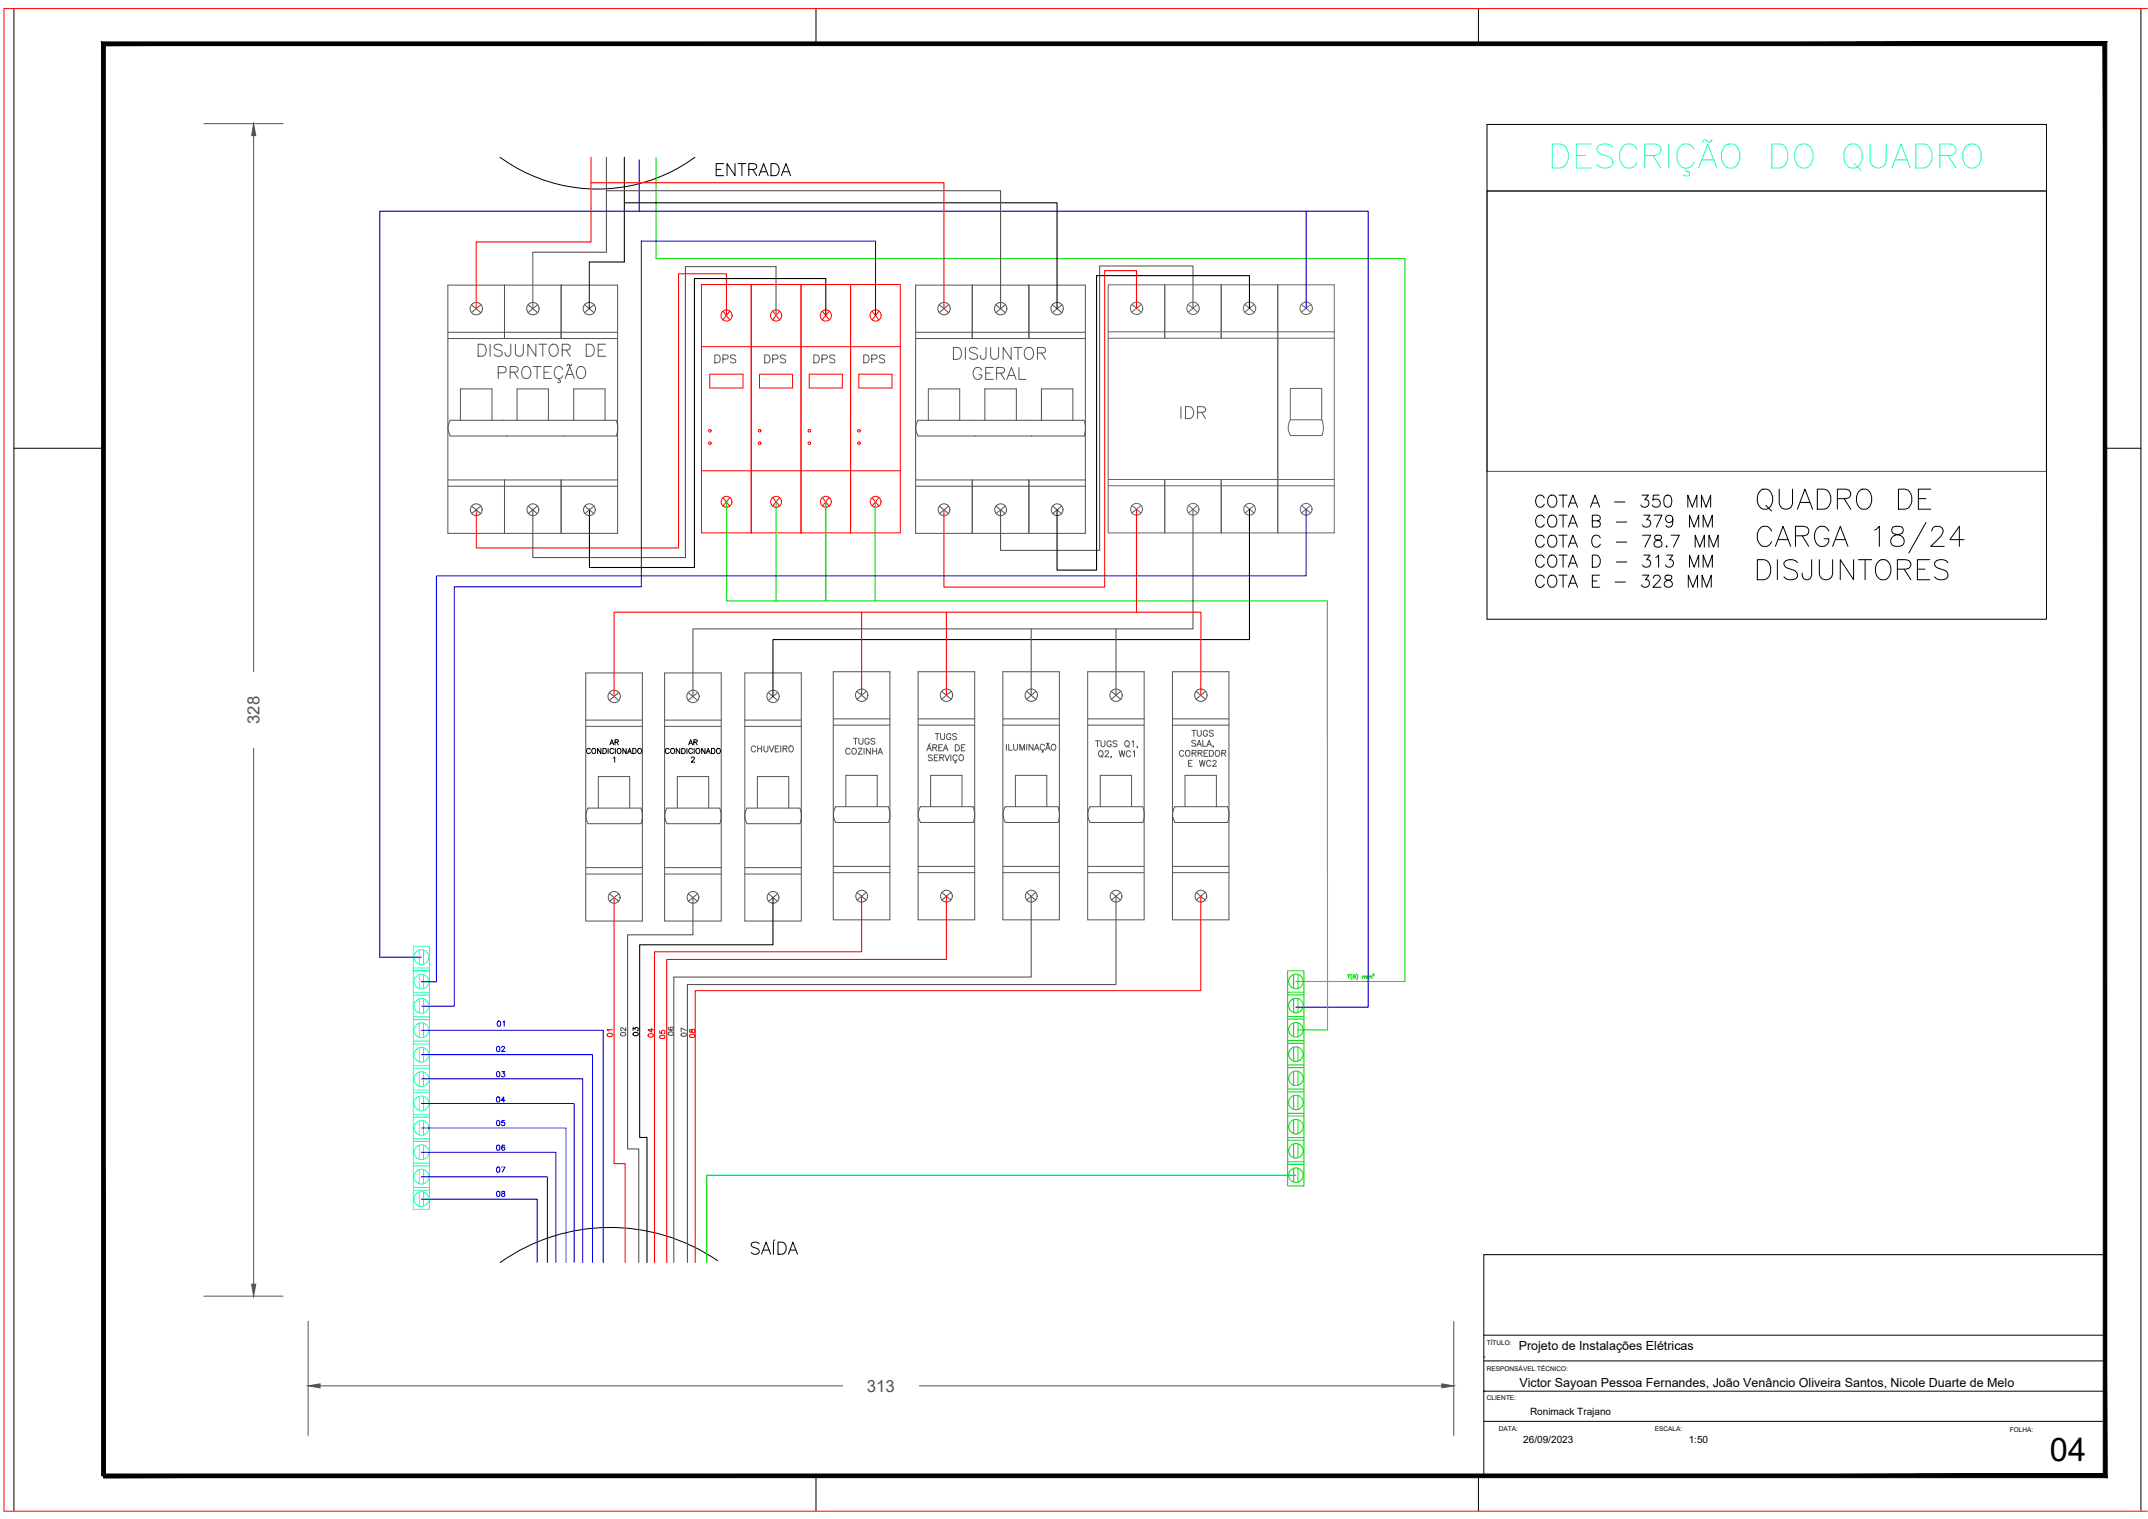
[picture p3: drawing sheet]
<svg xmlns="http://www.w3.org/2000/svg" width="594mm" height="420mm" viewBox="0 0 594 420" stroke-linecap="round" stroke-linejoin="round" font-family="sans-serif">
<!-- layer: ARQ-FOLHA -->
<g fill="none" stroke="#000" stroke-width=".28">
<path d="M3.9 2.4v415.6M225.7 2.4v9.7M408.9 2.4v9.7M592.1 2.4v415.6M3.9 124h24.7M582.2 124h9.9M582.2 347h-171.8v61.2M410.4 375.4h.1M410.4 376.4h171.8M410.4 369.3h171.8M410.4 384.7h.1M410.4 393.1h171.8"/>
<path d="M410.4 384.8h171.8M225.7 408.2v9.8M408.9 408.2v9.8"/>
</g>
<path d="M28.6 407.7v1l553.1-1zM28.6 408.7l553.1-1 1 1zM581.7 12.6v395.1l1 1zM582.7 11.6v397.1l-1-396.1zM29.1 12.6h552.6l1-1zM28.1 11.6h554.6l-553.6 1zM28.1 11.6l1 396.6v-395.6zM28.1 11.6l1 396.6h-1z" fill="#000" stroke="#000" stroke-width=".28"/>
<!-- layer: DISJUNTORES -->
<g fill="none" stroke="#545454" stroke-width=".28">
<path d="M123.9 78.9h46.9v68.6h-46.9zM139.5 78.9v14.7M155.2 78.9v14.7M253.2 78.9h47v68.6h-47zM268.9 78.9v14.7M284.6 78.9v14.7M123.9 91.9h46.9M123.9 93.6h46.9M130.4 84.3l2.6 2.2M132.2 95.2h1.1a1.79 1.79 0 0 1 1.2 1.7 1.79 1.79 0 0 1-1.2 1.7h-1.1zM133 84.3l-2.6 2.2M135.6 95.2v3.4"/>
<path d="M138.9 95.7a1.51 1.51 0 0 0-2.2 0l.3 .8 1.3 .4a.83 .83 0 0 1 .3 1.5 1.47 1.47 0 0 1-1.9-.4M141.3 95.2v2.5a.86 .86 0 0 1-1 .9 .96 .96 0 0 1-.6-1.1M142.5 95.2v2.4a1.11 1.11 0 0 0 1.1 1 1.11 1.11 0 0 0 1.1-1v-2.4M146 84.3l2.7 2.2M148.2 95.2v3.4l-2.2-3.4v3.4M148.7 84.3l-2.7 2.2M149 95.2h2.2M150.1 95.2v3.4M152.2 95.7a1.22 1.22 0 0 1 1.4-.5 1.22 1.22 0 0 1 .8 1.3 1.58 1.58 0 0 1-1.6 2.1l-.3-.2a2.04 2.04 0 0 1-.3-2.7zM155.5 96.8l1.9-.2a.8 .8 0 0 0 0-1.2l-1.9-.2v3.4M156.6 96.8l1.1 1.8M161.7 84.3l2.6 2.2"/>
<path d="M162.1 95.2h1.1a1.79 1.79 0 0 1 1.2 1.7 1.79 1.79 0 0 1-1.2 1.7h-1.1zM164.3 84.3l-2.6 2.2M165.4 96.8h1.3M167.5 95.2h-2.1v3.4h2.1M253.2 91.9h47M253.2 93.6h47M259.8 84.3l2.6 2.2M262.4 84.3l-2.6 2.2M263.7 96.1h1.1a1.76 1.76 0 0 1 1.1 1.6 1.76 1.76 0 0 1-1.1 1.7h-1.1zM267 96.1v3.3M270.3 96.6a1.25 1.25 0 0 0-2.2 .3l.3 .5 .4 .1a1.77 1.77 0 0 1 1.5 1v.4a1.47 1.47 0 0 1-2.2 0M272.7 96.1v2.5l-.2 .5a.8 .8 0 0 1-1.2 0l-.2-.8"/>
<path d="M274 96.1v2.4a1.11 1.11 0 0 0 1.1 .9 1.11 1.11 0 0 0 1.1-.9v-2.4M275.4 84.3l2.6 2.2M278 84.3l-2.6 2.2M279.7 96.1v3.3l-2.2-3.3v3.3M280.5 96.1h2.2M281.6 96.1v3.3M283.9 96.2a1.27 1.27 0 0 1 1.9 1.2 1.43 1.43 0 0 1-.3 1.6 1.43 1.43 0 0 1-1.6 .2 2.01 2.01 0 0 1 0-3zM286.9 97.7l1.9-.2a.74 .74 0 0 0 0-1.3l-1.9-.1v3.3M288 97.7l1.2 1.7M291 84.3l2.7 2.2M293.7 84.3l-2.7 2.2M127.3 116.2v-8.6h8.8v8.6"/>
<path d="M137.8 103.1h1.4a.87 .87 0 0 0 .8-.8 .87 .87 0 0 0-.8-.9h-1.4v3.3M139.1 116.2h.1M141.1 103l1.9-.2a.81 .81 0 0 0 0-1.2l-1.9-.2v3.3M142.2 103l1.1 1.7M143 116.2v-8.6h8.7v8.6M144.6 101.9a1.25 1.25 0 0 1 1.4-.5 1.25 1.25 0 0 1 .8 1.3 1.48 1.48 0 0 1-.3 1.5 1.48 1.48 0 0 1-1.6 .4 2.13 2.13 0 0 1-.3-2.7zM147.4 101.4h2.2M148.5 101.4v3.3M150.5 103h1.2M152.5 101.4h-2v3.3h2M154.6 104.7v.5l.4 .1v.4l-.1 .1-.7-.1M154.8 116.2h.1"/>
<path d="M155.7 102.2a1.22 1.22 0 0 0-1.4-.8 1.22 1.22 0 0 0-1 1.3 1.46 1.46 0 0 0 .3 1.5 1.46 1.46 0 0 0 1.6 .4l.5-.7M156.3 104.7l1.3-3.3 1.2 3.3M156.8 103.6h1.5M156.9 100.9l-.1 .3M156.9 100.9h.5M158.1 100.8l-.3 .3-.4-.2M158.7 116.2v-8.6h8.6v8.6M159.8 101.9a1.22 1.22 0 0 1 1.4-.5 1.22 1.22 0 0 1 .8 1.3 1.46 1.46 0 0 1-.3 1.5 1.46 1.46 0 0 1-1.6 .4 2.07 2.07 0 0 1-.3-2.7zM170.4 116.2h-45.9a4 4 0 0 0 .1 4.4h45.8l.5-1.9-.1-1.2-.4-1.3M256.8 116.2v-8.6h8.6v8.6M268.5 116.2h.1M271.5 102.4a1.22 1.22 0 0 0-1.4-.8 1.22 1.22 0 0 0-.9 1.3 1.44 1.44 0 0 0 .3 1.6 1.44 1.44 0 0 0 1.6 .3l.4-.7v-.4h-.8"/>
<path d="M272.4 116.2v-8.6h8.7v8.6M272.6 103.2h1.3M274.7 101.6h-2.1v3.3h2.1M275.6 103.2l1.9-.2a.8 .8 0 0 0 0-1.2l-1.9-.2v3.3M276.7 103.2l1.1 1.7M278.5 104.9l1.2-3.3 1.3 3.3M279 103.8h1.5M281.8 101.6v3.3h1.9M284.1 116.2h.1M288 116.2v-8.6h8.7v8.6M299.8 116.2h-45.9a4 4 0 0 0 0 4.4M299.8 116.2l.3 1.3 .1 1.2-.4 1.9h-45.9"/>
<path d="M123.9 134.5h46.9M123.9 132.8h46.9M130.4 140l2.6 2.1M133 140l-2.6 2.1M139.5 132.8v14.7M140.2 120.6h.1M146.1 140l2.5 2.1M148.6 140l-2.5 2.1M155.2 132.8v14.7M155.8 120.6h.1M161.8 140l2.5 2.1M164.3 140l-2.5 2.1"/>
<path d="M253.2 134.5h47M253.2 132.8h47M259.8 140l2.5 2.1M262.3 140l-2.5 2.1M268.9 132.8v14.7M269.6 120.6h.1M275.5 140l2.5 2.1M278 140l-2.5 2.1M284.6 132.8v14.7M285.2 120.6h.1M291.1 140l2.5 2.1M293.6 140l-2.5 2.1"/>
<path d="M162 186.1h15.7v68.7h-15.7zM162 199.2h15.7M168.5 191.6l2.7 2.2M171.2 191.6l-2.7 2.2M183.8 186.1h15.7v68.7h-15.7zM183.8 199.2h15.7M190.3 191.6l2.7 2.2M193 191.6l-2.7 2.2M206 186.1h15.6v68.7h-15.6zM206 199.2h15.6M212.5 191.6l2.6 2.2M215.1 191.6l-2.6 2.2"/>
<path d="M230.5 185.8h15.6v68.6h-15.6zM230.5 198.8h15.6M237 191.2l2.6 2.2M239.6 191.2l-2.6 2.2M253.9 185.8h15.7v68.6h-15.7zM253.9 198.8h15.7M260.4 191.2l2.7 2.2M263.1 191.2l-2.7 2.2M277.4 185.8h15.6v68.6h-15.6zM277.4 198.8h15.6M283.9 191.2l2.6 2.2M286.5 191.2l-2.6 2.2"/>
<path d="M300.8 185.8h15.6v68.6h-15.6zM300.8 198.8h15.6M307.3 191.2l2.7 2.2M310 191.2l-2.7 2.2M324.3 185.8h15.6v68.6h-15.6zM324.3 198.8h15.6M330.8 191.2l2.6 2.2M333.4 191.2l-2.6 2.2M162 200.9h15.7M183.8 200.9h15.7M206 200.9h15.6M209 206.7a.61 .61 0 0 0-.7-.4 .61 .61 0 0 0-.5 .6v.4a.61 .61 0 0 0 .5 .7 .61 .61 0 0 0 .7-.4"/>
<path d="M209.5 206.3v1.7M209.5 207.1h1.2M210.7 206.3v1.7M211.3 206.3v1.2l.5 .5 .3-.1 .3-.4v-1.2M212.8 206.3l.6 1.7 .6-1.7M214.4 207.1h.7M215.5 206.3h-1.1v1.7h1.1M215.9 206.3v1.7M216.6 207.1l.9-.1 .1-.5-1-.2v1.7M217.1 207.1l.6 .9M218.3 206.5l.2-.1a.78 .78 0 0 1 .9 .7 .78 .78 0 0 1-.9 .8l-.4-.6zM230.5 200.6h15.6"/>
<path d="M235.1 207.3a.61 .61 0 0 0-.7-.3 .61 .61 0 0 0-.5 .6 .67 .67 0 0 0 .3 .9 .67 .67 0 0 0 .9-.3M235.7 207.2a.74 .74 0 0 1 1 .1 .74 .74 0 0 1 0 1 .74 .74 0 0 1-1 .1zM236.1 204.2h1.1M236.6 204.2v1.7M237.3 207h1.1l-1.1 1.6h1.1M237.5 204.2v1.2l.5 .5 .4-.1 .3-.4v-1.2M239 207v1.6M240.4 204.6a.61 .61 0 0 0-.7-.4 .61 .61 0 0 0-.5 .7 .67 .67 0 0 0 .3 .9 .67 .67 0 0 0 .9-.3v-.3h-.4M240.7 207v1.6l-1.1-1.6v1.6M241.3 207v1.6M241.3 207.8h1.1M242 204.4l-.4-.2-.7 .2 .1 .5 .7 .2 .3 .3-.4 .5-.7-.3"/>
<path d="M242.4 207v1.6M242.9 208.6l.6-1.6 .6 1.6M243.1 208.1h.8M253.9 200.6h15.7M256.3 207.7l.7-1.7 .6 1.7M256.5 207.1h.8M257.3 205.7l-.3 .2M257.9 209l-.4-.2-.7 .2 .1 .4 .7 .2 .3 .4-.4 .4-.7-.2M258 206.8l.9-.1 .1-.5-1-.2v1.7M258.4 209.6h.6M258.5 206.8l.6 .9M258.7 202.9h1.1"/>
<path d="M259.2 202.9v1.7M259.4 208.8h-1v1.6h1M259.6 206.8h.7M259.9 209.6l1-.1v-.6l-1-.1v1.6M260.1 202.9v1.2l.5 .5 .6-.3v-1.4M260.5 209.6l.5 .8M260.6 206h-1v1.7h1M260.9 207.7l.6-1.7 .7 1.7M261.2 207.1h.7M261.3 208.8l.7 1.6 .6-1.6M263 203.3a.61 .61 0 0 0-.7-.4 .61 .61 0 0 0-.5 .6v.5a.59 .59 0 0 0 .6 .6 .59 .59 0 0 0 .6-.6h-.4M263 208.8v1.6"/>
<path d="M264.2 206h.6a.91 .91 0 0 1 .6 .8 .91 .91 0 0 1-.6 .9h-.6zM264.2 210.4l.2 .5h-.4M264.6 203.2l-.4-.3-.6 .1v.5l.8 .4 .2 .4-.4 .3-.7-.3M264.8 209.2a.61 .61 0 0 0-.7-.4 .61 .61 0 0 0-.5 .6 .67 .67 0 0 0 .2 .9 .67 .67 0 0 0 1-.2M265.5 208.9a.77 .77 0 0 1 1 .7 .77 .77 0 0 1-1 .8l-.3-.6zM265.9 206.8h.6M266.9 206h-1v1.7h1M277.4 200.6h15.6M278.3 205.9v1.6M279 205.9v1.6h1M280.3 205.9v1.2l.5 .4 .4-.1 .2-.3v-1.2M282.1 207.5v-1.6l.6 1.6 .6-1.6v1.6"/>
<path d="M284 205.9v1.6M285.7 205.9v1.6l-1.1-1.6v1.6M286.1 207.5l.6-1.6 .7 1.6M286.3 207h.8M288.3 207.5l.2 .5h-.3M288.9 206.2a.61 .61 0 0 0-.7-.3 .61 .61 0 0 0-.5 .6 .67 .67 0 0 0 .3 .9 .67 .67 0 0 0 .9-.3M289.2 207.5l.6-1.6 .6 1.6M289.4 207h.8M289.8 205.7l-.2-.1-.2 .2M289.8 205.7h.2M290.1 205.5l-.1 .2M290.9 206.1a.69 .69 0 0 1 .9-.1 .69 .69 0 0 1 .2 .9 .68 .68 0 0 1-.9 .6 .68 .68 0 0 1-.4-1z"/>
<path d="M300.8 200.6h15.6M303 204.9h1.1M303.5 204.9v1.6M304.1 207.7a.79 .79 0 0 1 1 .8 .79 .79 0 0 1-1 .8l-.3-.6zM304.5 204.9v1.2l.5 .4 .5-.2 .1-1.4M304.5 209l.5 .5M305.6 208.1l.3-.5 .6 .1 .1 .3-.2 .5-.8 .8h1.1M307.3 205.3a.61 .61 0 0 0-.7-.4 .61 .61 0 0 0-.4 .6 .67 .67 0 0 0 .2 .9 .67 .67 0 0 0 .9-.2v-.3h-.3M307.4 209.3h-.2h.2l-.2 .3M308.9 205.1l-.4-.2-.7 .2 .2 .4 .8 .3 .1 .3v.2l-.4 .2-.7-.2M309.5 207.6l.4 1.7 .4-1.7 .4 1.7 .4-1.7M311.4 205a.77 .77 0 0 1 1 .7 .77 .77 0 0 1-1 .8l-.3-.6z"/>
<path d="M311.8 206.2l.5 .5M312.7 208.1a.61 .61 0 0 0-.7-.5 .61 .61 0 0 0-.5 .7v.4a.61 .61 0 0 0 .5 .6 .61 .61 0 0 0 .7-.4M313.1 205.2l.3-.3v1.6M313.4 208l.4-.4v1.7M314.6 206.5h-.1h.1l-.1 .4M324.3 200.6h15.6M327.4 207.9a.61 .61 0 0 0-.7-.3 .61 .61 0 0 0-.5 .6 .68 .68 0 0 0 .2 .9 .68 .68 0 0 0 .9-.1l.1-.2M328 207.8a.68 .68 0 0 1 .9-.1 .68 .68 0 0 1 .2 .9 .62 .62 0 0 1-.6 .6 .62 .62 0 0 1-.6-.6zM328.7 211.1h.7M329.6 202h1.2M329.7 208.3l1-.1v-.5l-1-.1v1.6M329.7 210.3h-1v1.7h1"/>
<path d="M330.2 202v1.7M330.2 208.3l.6 .9M330.7 205l-.4-.2-.6 .1v.5l.9 .4 .1 .4-.4 .2-.7-.2M331 206.4l.6-1.6 .7 1.6M331.1 202v1.2l.5 .5 .4-.1 .2-.4v-1.2M331.3 205.9h.8M331.3 208.3l1.1-.1v-.5l-1.1-.1v1.6M331.7 210.3l.4 1.7 .4-1.7 .4 1.7 .4-1.7M331.9 208.3l.5 .9M332.7 204.8v1.6h.9M333 208.3h.6M333.8 206.4l.6-1.6 .7 1.6"/>
<path d="M334 202.4a.61 .61 0 0 0-.7-.4 .61 .61 0 0 0-.5 .6 .67 .67 0 0 0 .3 1 .67 .67 0 0 0 .9-.3v-.3h-.4M334 207.6h-1v1.6h1M334 205.9h.8M334.5 207.6h.6a.88 .88 0 0 1 .5 .8 .88 .88 0 0 1-.5 .8h-.6zM334.9 210.7a.61 .61 0 0 0-.7-.4 .61 .61 0 0 0-.5 .6 .67 .67 0 0 0 .3 1 .67 .67 0 0 0 .9-.3M335.4 210.7l.3-.4h.4l.3 .3-.2 .6-.8 .8h1.1M335.6 202.2l-.4-.2-.7 .2 .1 .4 1 .6v.2l-.4 .3-.7-.3M335.6 206.4h-.2h.2l-.2 .4M336.4 207.6a.79 .79 0 0 1 1 .8 .79 .79 0 0 1-1 .7l-.3-.5zM337.9 208.3l1-.1v-.5l-1-.1v1.6M338.5 208.3l.5 .9M162 240h15.7"/>
<path d="M162.6 223.5h14.6M162.7 223.5a4 4 0 0 0 0 4.3M165.5 223.5v-8.7h8.7v8.7M177.2 223.5l.4 1.2 .1 1.3-.4 1.8h-14.7M183.8 240h15.7M187.3 223.5v-8.7h8.7v8.7M199 223.5l.4 1.2 .1 1.3-.4 1.8h-14.6a4 4 0 0 1 0-4.3h14.5M206 240h15.6M206.6 227.8h14.6M209.5 223.5v-8.7h8.6v8.7M221.2 223.5h-14.6a4 4 0 0 0 0 4.3M221.2 223.5l.4 1.2 .1 1.3-.4 1.8"/>
<path d="M230.5 239.6h15.6M231.1 223.1h14.6l.3 1.3 .1 1.2-.4 1.9h-14.6M231.1 223.1a4 4 0 0 0 .1 4.4M233.9 223.1v-8.6h8.7v8.6M253.9 239.6h15.7M254.6 223.1h14.5l.4 1.3 .1 1.2-.4 1.9h-14.6M254.6 223.1a4 4 0 0 0 0 4.4M257.4 223.1v-8.6h8.7v8.6M277.4 239.6h15.6M280.8 223.1v-8.6h8.7v8.6M292.6 223.1h-14.6a4 4 0 0 0 .1 4.4M292.6 223.1l.3 1.3 .1 1.2-.4 1.9h-14.6"/>
<path d="M300.8 239.6h15.6M304.3 223.1v-8.6h8.7v8.6M316 223.1h-14.5a4 4 0 0 0 0 4.4M316 223.1l.4 1.3 .1 1.2-.4 1.9h-14.6M324.3 239.6h15.6M324.9 223.1h14.6l.4 1.3v1.2l-.4 1.9M324.9 227.5h14.6M324.9 223.1a4 4 0 0 0 .1 4.4M327.7 223.1v-8.6h8.7v8.6M162 241.8h15.7M168.6 247.2l2.5 2.1M171.1 247.2l-2.5 2.1"/>
<path d="M183.8 241.8h15.7M190.4 247.2l2.5 2.1M192.9 247.2l-2.5 2.1M206 241.8h15.6M212.6 247.2l2.5 2.1M215.1 247.2l-2.5 2.1M230.5 241.4h15.6M237 246.8l2.6 2.2M239.6 246.8l-2.6 2.2M253.9 241.4h15.7M260.5 246.8l2.5 2.2M263 246.8l-2.5 2.2"/>
<path d="M277.4 241.4h15.6M283.9 246.8l2.5 2.2M286.4 246.8l-2.5 2.2M300.8 241.4h15.6M307.4 246.8l2.5 2.2M309.9 246.8l-2.5 2.2M324.3 241.4h15.6M330.8 246.8l2.5 2.2M333.3 246.8l-2.5 2.2"/>
<circle cx="131.7" cy="85.4" r="1.71"/>
<circle cx="147.4" cy="85.4" r="1.71"/>
<circle cx="163" cy="85.4" r="1.71"/>
<circle cx="261.1" cy="85.4" r="1.71"/>
<circle cx="276.8" cy="85.4" r="1.71"/>
<circle cx="292.4" cy="85.4" r="1.71"/>
<circle cx="131.7" cy="141" r="1.63"/>
<circle cx="147.4" cy="141" r="1.63"/>
<circle cx="163" cy="141" r="1.63"/>
<circle cx="261.1" cy="141" r="1.63"/>
<circle cx="276.8" cy="141" r="1.63"/>
<circle cx="292.4" cy="141" r="1.63"/>
<circle cx="169.9" cy="192.6" r="1.71"/>
<circle cx="191.7" cy="192.6" r="1.71"/>
<circle cx="213.8" cy="192.6" r="1.71"/>
<circle cx="238.3" cy="192.3" r="1.71"/>
<circle cx="261.8" cy="192.3" r="1.71"/>
<circle cx="285.2" cy="192.3" r="1.71"/>
<circle cx="308.7" cy="192.3" r="1.71"/>
<circle cx="332.1" cy="192.3" r="1.71"/>
<circle cx="169.9" cy="248.2" r="1.63"/>
<circle cx="191.7" cy="248.2" r="1.63"/>
<circle cx="213.8" cy="248.2" r="1.63"/>
<circle cx="238.3" cy="247.9" r="1.63"/>
<circle cx="261.8" cy="247.9" r="1.63"/>
<circle cx="285.2" cy="247.9" r="1.63"/>
<circle cx="308.7" cy="247.9" r="1.63"/>
<circle cx="332.1" cy="247.9" r="1.63"/>
</g>
<!-- layer: DPS -->
<g fill="none" stroke="#f00" stroke-width=".28">
<path d="M194 78.7h13.8v68.7v-68.7h13.7v68.7v-68.7h13.7v68.7v-68.7h13.8v68.7h-55zM194 95.9h55M199.9 86.1l1.9 2.4M201.8 86.1l-1.9 2.4M213.7 86.1l1.9 2.4M215.6 86.1l-1.9 2.4M227.4 86.1l2 2.4M229.4 86.1l-2 2.4M241.2 86.1l1.9 2.4M243.1 86.1l-1.9 2.4M196.3 103.5h9.2v3.8h-9.2zM210.1 103.5h9.1v3.8h-9.1z"/>
<path d="M223.8 103.5h9.2v3.8h-9.2zM237.5 103.5h9.2v3.8h-9.2zM194 130.2h55M199.9 137.6l1.9 2.4M201.8 137.6l-1.9 2.4M213.7 137.6l1.9 2.4M215.6 137.6l-1.9 2.4M227.5 137.6l1.8 2.4M229.3 137.6l-1.8 2.4M241.2 137.6l1.9 2.4M243.1 137.6l-1.9 2.4"/>
<circle cx="200.9" cy="87.3" r="1.55"/>
<circle cx="214.7" cy="87.3" r="1.55"/>
<circle cx="228.4" cy="87.3" r="1.55"/>
<circle cx="242.2" cy="87.3" r="1.55"/>
<circle cx="196.3" cy="119.1" r=".36"/>
<circle cx="210.1" cy="119.1" r=".36"/>
<circle cx="223.8" cy="119.1" r=".36"/>
<circle cx="237.6" cy="119.1" r=".36"/>
<circle cx="196.3" cy="122.6" r=".36"/>
<circle cx="200.9" cy="138.8" r="1.5"/>
<circle cx="210.1" cy="122.6" r=".36"/>
<circle cx="214.7" cy="138.8" r="1.5"/>
<circle cx="223.8" cy="122.6" r=".36"/>
<circle cx="228.4" cy="138.8" r="1.5"/>
<circle cx="237.6" cy="122.6" r=".36"/>
<circle cx="242.2" cy="138.8" r="1.5"/>
</g>
<!-- layer: IDR -->
<g fill="none" stroke="#636466" stroke-width=".28">
<path d="M306.5 78.8h62.5v68.6h-15.6v-68.6v68.6h-15.6v-14.8v14.8h-15.7v-14.8v14.8h-15.6zM322.1 78.8v14.8h15.7v-14.8v14.8h31.2M322.1 78.8v14.8h-15.6M306.5 91.8h62.5M313 84.2l2.6 2.2M315.6 84.2l-2.6 2.2M328.6 84.2l2.7 2.2M331.3 84.2l-2.7 2.2M344.3 84.2l2.6 2.2M346.9 84.2l-2.6 2.2M359.9 84.2l2.6 2.2M362.5 84.2l-2.6 2.2"/>
<path d="M356.9 107.4h8.6v8.7h-8.6zM356.9 116.1a4 4 0 0 0 0 4.3l8.7 .1M365.6 116.1l.3 1.2 .1 1.3-.4 1.8M306.5 134.4h62.5M306.5 132.6h62.5M313.1 139.8l2.5 2.1M315.6 139.8l-2.5 2.1M328.7 139.8l2.5 2.1M331.2 139.8l-2.5 2.1M344.3 139.8l2.5 2.1M346.8 139.8l-2.5 2.1M360 139.8l2.5 2.1"/>
<path d="M362.5 139.8l-2.5 2.1"/>
<circle cx="314.3" cy="85.3" r="1.71"/>
<circle cx="330" cy="85.3" r="1.71"/>
<circle cx="345.6" cy="85.3" r="1.71"/>
<circle cx="361.3" cy="85.3" r="1.71"/>
<circle cx="314.3" cy="140.9" r="1.63"/>
<circle cx="330" cy="140.9" r="1.63"/>
<circle cx="345.6" cy="140.9" r="1.63"/>
<circle cx="361.3" cy="140.9" r="1.63"/>
</g>
<!-- layer: BARRAMENTO DE TERRA -->
<g fill="none" stroke="#0f0" stroke-width=".28">
<path d="M356.2 268.5h4.4v59.5h-4.4zM356.2 275.2h4.4M356.2 274.4h4.4M357.8 269.5v3.9M357.8 276.2v3.9M359 269.5v3.9M359 276.2v3.9M356.2 295.3h4.4M356.2 294.6h4.4M356.2 288.6h4.4M356.2 287.9h4.4M356.2 281.9h4.4"/>
<path d="M356.2 281.2h4.4M357.8 283v3.8M357.8 289.6v3.9M357.8 296.3v3.9M359 283v3.8M359 289.6v3.9M359 296.3v3.9M356.2 315.4h4.4M356.2 314.7h4.4M356.2 308.7h4.4M356.2 307.9h4.4M356.2 302h4.4"/>
<path d="M356.2 301.2h4.4M357.8 303v3.9M357.8 309.7v3.9M357.8 316.4v3.9M359 303v3.9M359 309.7v3.9M359 316.4v3.9M356.2 322.1h4.4M356.2 321.4h4.4M357.8 323.1v3.9M359 323.1v3.9"/>
<circle cx="358.4" cy="278.2" r="2.01"/>
<circle cx="358.4" cy="271.5" r="2.01"/>
<circle cx="358.4" cy="284.8" r="2.01"/>
<circle cx="358.4" cy="298.3" r="2.01"/>
<circle cx="358.4" cy="291.6" r="2.01"/>
<circle cx="358.4" cy="311.6" r="2.01"/>
<circle cx="358.4" cy="304.9" r="2.01"/>
<circle cx="358.4" cy="318.3" r="2.01"/>
<circle cx="358.4" cy="325.1" r="2.01"/>
</g>
<!-- layer: BARRAMENTO NEUTRO -->
<g fill="none" stroke="#0ff" stroke-width=".28">
<path d="M114.3 261.7h4.5v72.8h-4.5zM114.3 275.3h4.5M114.3 274.5h4.5M114.3 268.5h4.5M114.3 267.8h4.5M116 262.8v3.9M116 269.5v4M116 276.3v3.9M117.1 262.8v3.9M117.1 269.5v4M117.1 276.3v3.9M114.3 295.5h4.5"/>
<path d="M114.3 294.8h4.5M114.3 288.8h4.5M114.3 288h4.5M114.3 282h4.5M114.3 281.3h4.5M116 283v4M116 289.8v3.9M116 296.5v3.9M117.1 283v4M117.1 289.8v3.9M117.1 296.5v3.9M114.3 315.7h4.5"/>
<path d="M114.3 315h4.5M114.3 309h4.5M114.3 308.2h4.5M114.3 302.3h4.5M114.3 301.5h4.5M116 303.3v3.9M116 310v3.9M116 316.8v3.9M117.1 303.3v3.9M117.1 310v3.9M117.1 316.8v3.9M114.3 328.5h4.5"/>
<path d="M114.3 329.2h4.5M114.3 322.5h4.5M114.3 321.7h4.5M116 323.5v3.9M116 329.7v3.9M117.1 323.5v3.9M117.1 329.7v3.9"/>
<circle cx="116.6" cy="271.5" r="2.05"/>
<circle cx="116.6" cy="278.2" r="2.05"/>
<circle cx="116.6" cy="264.7" r="2.05"/>
<circle cx="116.6" cy="285" r="2.05"/>
<circle cx="116.6" cy="298.5" r="2.05"/>
<circle cx="116.6" cy="291.7" r="2.05"/>
<circle cx="116.6" cy="312" r="2.05"/>
<circle cx="116.6" cy="318.7" r="2.05"/>
<circle cx="116.6" cy="305.2" r="2.05"/>
<circle cx="116.6" cy="325.5" r="2.05"/>
<circle cx="116.6" cy="331.7" r="2.05"/>
</g>
<!-- layer: A-FLOR-PATT -->
<path d="M85.2 34.2h316.9v324.3h-316.9zM94.5 43.5h298.3v305.7h-298.3z" fill="none" stroke="#fff" stroke-width=".28"/>
<!-- layer: 0 -->
<g fill="none" stroke="#000" stroke-width=".28">
<path d="M411.3 34.4h154.7v136.9h-154.7zM138.3 43.5a45.7 45.7 0 0 0 53.9 0M411.3 52.8h154.7M427.1 137.8a1.22 1.22 0 0 0-1.4-.9 1.22 1.22 0 0 0-1 1.3 1.46 1.46 0 0 0 .3 1.6 1.46 1.46 0 0 0 1.6 .3l.5-.6M428.4 137.4a1.22 1.22 0 0 1 1.4-.4 1.22 1.22 0 0 1 .8 1.2 1.46 1.46 0 0 1-.3 1.6 1.46 1.46 0 0 1-1.6 .3 2.04 2.04 0 0 1-.3-2.7zM431.2 136.9h2.2M432.3 136.9v3.4M434.2 139.1h1.6M440.4 139.1h1.6M446.5 138.9h2.9M454.2 136.9h1.7l-1 1.3a1.08 1.08 0 0 1 1.2 1.2 1.08 1.08 0 0 1-1.5 .9l-.4-.2-.4-.4M458.9 136.9h-1.6l-.1 1.5a1.16 1.16 0 0 1 1.7 0 1.16 1.16 0 0 1-.2 1.7 1.16 1.16 0 0 1-1.7-.4"/>
<path d="M460.6 137.1a1.04 1.04 0 0 1 1.6 .5 2.75 2.75 0 0 1-.3 2.5 1.09 1.09 0 0 1-1.6-.4 2.94 2.94 0 0 1 .3-2.6zM487.1 135.6a1.89 1.89 0 0 1 2.9 1 3.1 3.1 0 0 1-1.3 4.2 2.58 2.58 0 0 1-2.7-3.4l.3-.8zM488.4 139.8l1.6 1.6M492.1 135.3v4a1.86 1.86 0 0 0 1.8 1.6 1.86 1.86 0 0 0 1.9-1.6v-4M497.9 139h2.6M502.6 135.3h1.9a2.68 2.68 0 0 1 1.8 3.4 2.41 2.41 0 0 1-1.8 2.1h-1.9zM508.2 137.9h2.3l.8-.2a1.3 1.3 0 0 0 0-2.1l-.8-.3h-2.3v5.5M510 137.9l1.9 2.9M514 136.1a2.03 2.03 0 0 1 2.3-.7 2.03 2.03 0 0 1 1.4 2 2.54 2.54 0 0 1-2.7 3.4 3.2 3.2 0 0 1-1-4.7zM525.1 135.3h1.8a2.98 2.98 0 0 1 1.3 4.7l-.5 .6-.8 .2h-1.8zM530.6 137.9h2.1M534 135.3h-3.4v5.5h3.4"/>
<path d="M427.1 143.3a1.22 1.22 0 0 0-1.4-.8 1.22 1.22 0 0 0-1 1.3 1.46 1.46 0 0 0 .3 1.6 1.46 1.46 0 0 0 1.6 .3l.5-.7M427.1 148.8a1.23 1.23 0 0 0-1.4-.8 1.23 1.23 0 0 0-1 1.3 1.43 1.43 0 0 0 .3 1.6 1.43 1.43 0 0 0 1.6 .3l.5-.7M427.1 154.3a1.22 1.22 0 0 0-1.4-.8 1.22 1.22 0 0 0-1 1.3 1.44 1.44 0 0 0 .3 1.6 1.44 1.44 0 0 0 1.6 .3l.5-.6M427.1 159.9a1.22 1.22 0 0 0-1.4-.8 1.22 1.22 0 0 0-1 1.3 1.46 1.46 0 0 0 .3 1.5 1.46 1.46 0 0 0 1.6 .4l.5-.7M428.4 143a1.22 1.22 0 0 1 1.4-.5 1.22 1.22 0 0 1 .8 1.3 1.46 1.46 0 0 1-.3 1.6 1.46 1.46 0 0 1-1.6 .3 2.07 2.07 0 0 1-.3-2.7zM428.4 159.6a1.22 1.22 0 0 1 1.4-.5 1.22 1.22 0 0 1 .8 1.3 1.46 1.46 0 0 1-.3 1.5 1.46 1.46 0 0 1-1.6 .4 2.04 2.04 0 0 1-.3-2.7zM428.7 148.2a1.52 1.52 0 0 1 1.7 .5 1.52 1.52 0 0 1 0 1.8 1.22 1.22 0 0 1-1.4 .8 1.22 1.22 0 0 1-1-1.2 2.09 2.09 0 0 1 .7-1.9zM428.7 153.7a1.52 1.52 0 0 1 1.7 .5 1.52 1.52 0 0 1 0 1.9 1.22 1.22 0 0 1-1.4 .8 1.22 1.22 0 0 1-1-1.3 2.09 2.09 0 0 1 .7-1.9zM431.2 142.5h2.2M431.2 148h2.2M431.2 153.5h2.2M431.2 159.1h2.2"/>
<path d="M432.3 142.5v3.3M432.3 148v3.3M432.3 153.5v3.4M432.3 159.1v3.3M433.7 140.3l1.3-3.4 1.3 3.4M433.7 145.8l1.3-3.3 1.3 3.3M433.7 151.3l1.3-3.3 1.3 3.3M433.7 156.9l1.3-3.4 1.3 3.4M434.2 144.7h1.6M434.2 150.2h1.6M434.2 155.8h1.6M439.9 140.3l1.3-3.4 1.2 3.4"/>
<path d="M440.4 144.1l1.9-.2a.75 .75 0 0 0 0-1.2l-1.9-.2v3.3h1.4a.87 .87 0 0 0 .8-.9 .87 .87 0 0 0-.8-.8M440.4 153.5h1.1a1.79 1.79 0 0 1 1.1 1.7 1.79 1.79 0 0 1-1.1 1.7h-1.1zM442.4 159.1h-2v3.3h2M442.6 148.8a1.23 1.23 0 0 0-1.4-.8 1.23 1.23 0 0 0-1 1.3 1.43 1.43 0 0 0 .3 1.6 1.43 1.43 0 0 0 1.6 .3l.5-.7M447 144.4h2.9M447 149.9h2.9M447 155.4h2.9M454.3 148h2.2l-1.6 3.3M454.3 159.1h1.8l-1 1.3a1.07 1.07 0 0 1 1.1 1.2 1.07 1.07 0 0 1-1.4 .8l-.5-.1-.3-.5M454.6 142.5h1.8l-1 1.3a1.06 1.06 0 0 1 1.2 1.2 1.06 1.06 0 0 1-1.5 .8l-.5-.1-.3-.5M454.6 153.5h1.8l-1 1.3a1.08 1.08 0 0 1 1.1 1.3 1.08 1.08 0 0 1-1.4 .8l-.5-.2-.3-.4M457.3 159.9l.3-.6 1-.2a.82 .82 0 0 1 .5 1.3l-1.9 2h2.2"/>
<path d="M457.5 142.5h2.2l-1.6 3.3M457.8 148.2a.7 .7 0 0 0 .3 1.1 1.23 1.23 0 0 1 1.3 .4 1.23 1.23 0 0 1 .1 1.3 1.21 1.21 0 0 1-1.3 .3 1.21 1.21 0 0 1-.7-1.1 1.47 1.47 0 0 1 1.6-.9 .7 .7 0 0 0 .3-1.1zM457.9 154.2l.8-.7v3.4M460.6 159.3a.66 .66 0 0 0 .3 1.1 1.4 1.4 0 0 1 1.6 1.4 1.17 1.17 0 0 1-1.3 .7 1.17 1.17 0 0 1-.9-1.2 1.67 1.67 0 0 1 1.6-.9 .66 .66 0 0 0 .3-1.1l-.5-.2zM460.8 151.2h.3l-.2 .1zM460.9 153.5h1.8l-1 1.3a1.07 1.07 0 0 1 1.2 1.2 1.07 1.07 0 0 1-1.5 .9l-.5-.2-.3-.4M462.2 148h2.2l-1.6 3.3M462.7 143.6a1.02 1.02 0 0 1-1.5 .8 1.02 1.02 0 0 1-.3-1.6 1.02 1.02 0 0 1 1.6 .2 3.2 3.2 0 0 1-.3 2.7 1 1 0 0 1-1.4-.4M466.8 140.3v-3.4l1.2 3.4 1.3-3.4v3.4M467.3 145.8v-3.3l1.2 3.3 1.3-3.3v3.3M467.3 156.9v-3.4l1.2 3.4 1.3-3.4v3.4M468.8 151.3v-3.3l1.3 3.3 1.3-3.3v3.3"/>
<path d="M470.6 140.3v-3.4l1.2 3.4 1.3-3.4v3.4M471 145.8v-3.3l1.3 3.3 1.3-3.3v3.3M471 156.9v-3.4l1.3 3.4 1.3-3.4v3.4M472.7 151.3v-3.3l1.2 3.3 1.3-3.3v3.3M486 154.8h1.9a3 3 0 0 1 1.3 4.8l-.5 .5-.8 .3h-1.9zM490 146.9a1.92 1.92 0 0 0-1.9-1.4 1.92 1.92 0 0 0-1.8 1.4 3.1 3.1 0 0 0 1.3 4.2 1.91 1.91 0 0 0 2.4-1.3M491 151.1l2.1-5.5 2.2 5.5M491.6 154.8v5.6M491.8 149.3h2.7M496.6 148.2h2.3l.8-.2a1.32 1.32 0 0 0 0-2.2l-.8-.2h-2.3v5.5M497.1 140.8l2.1-5.5 2.1 5.5M497.1 155.6a2.45 2.45 0 0 0-3.7 0 1.45 1.45 0 0 0 1.1 1.6l1.6 .5a1.62 1.62 0 0 1 1 1.9 2.45 2.45 0 0 1-3.7 0"/>
<path d="M498.4 148.2l1.9 2.9M501.1 154.8v4.2l-.3 .8a1.26 1.26 0 0 1-2.1 0l-.3-1.3M503.2 154.8v4a1.86 1.86 0 0 0 1.8 1.6 1.86 1.86 0 0 0 1.9-1.6v-4M505.8 146.9a1.92 1.92 0 0 0-1.8-1.4 1.92 1.92 0 0 0-1.9 1.4 3.1 3.1 0 0 0 1.3 4.2 1.89 1.89 0 0 0 2.4-2.1h-1.3M506.9 151.1l2.1-5.5 2.1 5.5M507.7 149.3h2.6M512.7 154.8v5.6l-3.7-5.6v5.6M514 154.8h3.7M515.8 154.8v5.6M518.5 146.6l1.3-1v5.5M519.8 155.1a2.12 2.12 0 0 1 3.1 1.8 2.58 2.58 0 0 1-2.6 3.5 3.2 3.2 0 0 1-.5-5.3zM523.5 145.8a1.14 1.14 0 0 0 .5 1.9l1.1 .3a1.6 1.6 0 0 1 1.5 1.4 1.6 1.6 0 0 1-1.3 1.7h-1a1.59 1.59 0 0 1-1.4-1.7 1.59 1.59 0 0 1 1.6-1.4l1.1-.3a1.14 1.14 0 0 0 .5-1.9l-.8-.2h-1z"/>
<path d="M524.8 157.4h2.3l.8-.2a1.26 1.26 0 0 0 0-2.1l-.8-.3h-2.3v5.6M526.6 157.4l1.9 3M530.3 157.4h2.1M532.7 144.5l-4.8 8.5M533.7 154.8h-3.4v5.6h3.4M534.3 146.9a1.32 1.32 0 0 1 1-1.3h1.1a1.34 1.34 0 0 1 .8 2.1l-.5 .8-2.7 2.6h3.7M538.7 155.6a2.4 2.4 0 0 0-3.6 0 1.36 1.36 0 0 0 1 1.6l1.6 .5a1.4 1.4 0 0 1 .5 2.4 2.55 2.55 0 0 1-3.1-.5M543.2 149.3h-3.9l2.6-3.7v5.5M433.7 162.4l1.3-3.3 1.3 3.3M434.2 161.3h1.6M440.4 160.7h1.3M446.7 161h2.8"/>
<path d="M466.9 162.4v-3.3l1.3 3.3 1.3-3.3v3.3M470.7 162.4v-3.3l1.3 3.3 1.3-3.3v3.3M163.3 207.3a.55 .55 0 0 0-.6-.3 .55 .55 0 0 0-.5 .6 .6 .6 0 0 0 .2 .7 .6 .6 0 0 0 .8-.1l.1-.1M163.8 207.2l.2-.1a.67 .67 0 0 1 .8 .6 .67 .67 0 0 1-.8 .7l-.3-.5zM166.2 207v1.4l-.9-1.4v1.4M166.8 207h.5a.78 .78 0 0 1 .4 .7 .78 .78 0 0 1-.4 .7h-.5zM168.2 207v1.4M168.7 206l.5-1.4 .6 1.4M168.9 205.6h.6M169.7 209.7l.3-.3v1.4M169.7 207.3a.52 .52 0 0 0-.6-.3 .52 .52 0 0 0-.4 .6v.3a.52 .52 0 0 0 .4 .6 .52 .52 0 0 0 .6-.4M170.1 205.3l.9-.2v-.4l-.9-.1v1.4"/>
<path d="M170.2 207v1.4M170.6 205.3l.4 .7M170.8 207.2l.1-.1a.67 .67 0 0 1 .9 .6 .67 .67 0 0 1-.9 .7l-.2-.5zM173.2 207v1.4l-.9-1.4v1.4M173.6 208.4l.5-1.4 .5 1.4M173.7 207.9h.8M175 207h.5a.78 .78 0 0 1 .5 .7 .78 .78 0 0 1-.5 .7h-.5zM176.5 207.2a.64 .64 0 0 1 1 .5 .64 .64 0 0 1-1 .5zM185.1 207.3a.55 .55 0 0 0-.6-.3 .55 .55 0 0 0-.5 .6 .6 .6 0 0 0 .2 .7 .6 .6 0 0 0 .8-.1l.1-.1M185.6 207.2a.64 .64 0 0 1 1 .5 .64 .64 0 0 1-1 .5zM188 207v1.4l-1-1.4v1.4M188.6 207h.4a.75 .75 0 0 1 .5 .7 .75 .75 0 0 1-.5 .7h-.4z"/>
<path d="M190 207v1.4M190.5 206l.5-1.4 .6 1.4M190.6 205.6h.7M191.2 209.7a.43 .43 0 0 1 .4-.3 .43 .43 0 0 1 .5 .3l-.9 1.1h.9M191.5 207.3a.55 .55 0 0 0-.6-.3 .55 .55 0 0 0-.4 .6 .6 .6 0 0 0 .2 .7 .6 .6 0 0 0 .7-.1l.1-.1M191.9 205.3l.9-.2v-.4l-.9-.1v1.4M192 207v1.4M192.4 205.3l.4 .7M192.6 207.2l.1-.1a.67 .67 0 0 1 .9 .6 .67 .67 0 0 1-.9 .7l-.3-.5zM195 207v1.4l-.9-1.4v1.4M195.3 208.4l.6-1.4 .5 1.4M195.5 207.9h.7"/>
<path d="M196.8 207h.5a.78 .78 0 0 1 .5 .7 .78 .78 0 0 1-.5 .7h-.5zM198.3 207.2a.64 .64 0 0 1 1 .5 .64 .64 0 0 1-1 .5zM198.5 348.7a52.6 52.6 0 0 0-60.1 .5"/>
</g>
<!-- layer: NEUTRO -->
<path d="M176.8 44.2v14.2M361.2 58.4v26.9M177.4 66.7h64.7v20.6M105 264.8v-206.4h273.4v220.2h-20" fill="none" stroke="#00f" stroke-width=".3"/>
<!-- layer: FASE A -->
<path d="M163.4 43.5v23.4h-31.7M163.4 50.5h97.7v34.9M200.9 87.3v-11.6h-13.2v75.9h-56v-10.8M314.3 85.3v-10.5h-8.8v87.6h-44.4v-21.4M314.3 140.9v28.4h-144.5v23.4M238.3 169.3v23M261.7 169.3v23M314.3 169.3h17.8v23M169.8 248.2v73.7h3.1v27.3M238.3 247.9v15.4h-57.3v85.9M261.7 247.9v17.5h-77.3v83.8M332.1 247.9v26.1h-139.8v75.2" fill="none" stroke="#f00" stroke-width=".3"/>
<!-- layer: FASE B -->
<path d="M167.7 52.7h109v32.7M167.7 43.5v26.3h-20.3M214.6 87.3v-13.6h-25v80.5h-42.2v-13.4M329.9 85.3v-11.7h-25.8v78.6h-27.4v-11.2M329.9 140.9v33h-138.3v18.8M285.2 173.9v18.4M308.7 173.9v18.4M191.6 248.2v10.4h-18v59.2h3.1v31.4M285.2 247.9v22.4h-98.8v78.9M308.7 247.9v24.4h-118.6v76.9" fill="none" stroke="#545454" stroke-width=".3"/>
<!-- layer: FASE C -->
<path d="M172.7 56.1h119.7v29.3M172.7 43.5v29h-9.7M228.4 87.3v-10.3h-36.3v80h-29.1v-16.2M345.6 85.3v-9.1h-42.3v81.5h-10.9v-16.7M345.6 140.9v36h-131.8v15.8M213.8 248.2v13.1h-36.9v53.3h2v34.6" fill="none" stroke="#000" stroke-width=".3"/>
<!-- layer: TERRA -->
<g fill="none" stroke="#0d0" stroke-width=".3">
<path d="M181.4 43.5v28h207.2v200h-30.2M201 138.8v27.4h166.1l.1 118.7h-8.2M214.6 138.8l.1 27.4M228.4 138.8v27.4M242.1 138.8v27.4M372.7 269.6h.6M373 269.6v1M373.9 269.5a1.02 1.02 0 0 0 0 1.5M374.9 269.8l-.1-.1a.45 .45 0 0 0-.6 .4 .45 .45 0 0 0 .7 .4 .32 .32 0 0 0-.2-.5 .32 .32 0 0 0-.4 .3M375.2 269.5a1.02 1.02 0 0 1 0 1.5M376.9 270.2l.5-.2v.6M376.9 270v.6"/>
<path d="M377.4 270.2l.5-.2 .1 .6M378.4 270.2l.4-.2 .1 .6M378.4 270v.6M378.9 270.2l.4-.2 .1 .6M379.7 269.5h.3l-.3 .4h.3M358.4 325.1h-162.9v24.1"/>
</g>
<!-- layer: NEUTRO -->
<path d="M177.4 66.7v95.6h-51.8v116h-9M361.2 140.9v18.4h-240.5v112.3h-4.2M105 264.8h11.5M116.5 285h50.3v64.2M116.6 291.7h47.3v57.5M116.6 298.4h44.6v50.8M116.5 305.2h42.3v44M116.5 312h40v37.2M116.5 318.7h37.3v30.5M116.5 325.5h34.9v23.7M116.5 331.7h32v17.5" fill="none" stroke="#00f" stroke-width=".28"/>
<!-- layer: FASE C -->
<path d="M163 72.5v12.9" fill="none" stroke="#000" stroke-width=".28"/>
<!-- layer: FASE B -->
<path d="M147.4 69.8v15.6" fill="none" stroke="#545454" stroke-width=".28"/>
<!-- layer: FASE A -->
<path d="M593.9 2.4h-592.8v415.6h592.8M131.7 66.9v18.5" fill="none" stroke="#f00" stroke-width=".28"/>
<!-- layer: ELETRODUTO TEXTO -->
<path d="M56.3 34.2h22M70.1 37.5v148.3M411.3 52.8h154.7v77.6h-154.7zM70.1 207v148.2M56.3 358.5h22M85.2 365.5v31.7M402.1 365.5v31.7M88.5 383.3h144.6M254.3 383.3h144.5" fill="none" stroke="#545454" stroke-width=".28"/>
<g fill="#545454" stroke="#545454" stroke-width=".28">
<path d="M69.6 355.2h1.1l-.6 3.3z"/>
<path d="M70.1 34.2l.6 3.3h-1.1z"/>
<path d="M398.8 382.8l3.3 .5-3.3 .6z"/>
<path d="M85.2 383.3l3.3-.5v1.1z"/>
</g>
<text font-size="15.9" fill="#0ff" x="427.9" y="49.7">DESCRIÇÃO DO QUADRO</text>
<text font-size="9" x="567" y="404">04</text>
<text font-size="7.5" x="206.4" y="348.2">SAÍDA</text>
<text font-size="7.1" fill="#545454" x="325.3" y="117.1">IDR</text>
<text font-size="6.6" x="196.8" y="49.7">ENTRADA</text>
<g font-size="5.3" fill="#545454">
<text x="196.5" y="101.6">DPS</text>
<text x="210.3" y="101.6">DPS</text>
<text x="224" y="101.6">DPS</text>
<text x="237.8" y="101.6">DPS</text>
</g>
<text font-size="4.9" fill="#00f" x="136.2" y="325.6">07</text>
<g font-size="4.6" fill="#545454">
<text x="71.8" y="200.2" transform="rotate(-90 71.8 200.2)">328</text>
<text x="239.8" y="385">313</text>
</g>
<g font-size="4.4" fill="#00f">
<text x="136.2" y="285">01</text>
<text x="136.2" y="292.1">02</text>
<text x="136.2" y="299.2">03</text>
<text x="136.2" y="306.2">04</text>
<text x="136.2" y="312.6">05</text>
<text x="136.2" y="319.3">06</text>
<text x="136.2" y="332.3">08</text>
</g>
<g font-size="4.4" fill="#f00">
<text x="170.4" y="287.9" transform="rotate(-90 170.4 287.9)">01</text>
<text x="190.9" y="287.9" transform="rotate(-90 190.9 287.9)">07</text>
<text x="181.7" y="288.2" transform="rotate(-90 181.7 288.2)">04</text>
</g>
<g font-size="4.4" fill="#545454">
<text x="173.9" y="287.9" transform="rotate(-90 173.9 287.9)">02</text>
<text x="187" y="287.5" transform="rotate(-90 187 287.5)">06</text>
</g>
<text font-size="4.4" x="177.4" y="287.9" transform="rotate(-90 177.4 287.9)">03</text>
<g font-size="3.5">
<text x="420" y="373.4">Projeto de Instalações Elétricas</text>
<text x="420.2" y="383.7">Victor Sayoan Pessoa Fernandes, João Venâncio Oliveira Santos, Nicole Duarte de Melo</text>
</g>
<g font-size="2.8">
<text x="423.2" y="391.3">Ronimack Trajano</text>
<text x="421.3" y="399.2">26/09/2023</text>
<text x="467.1" y="399.2">1:50</text>
</g>
<g font-size="1.8">
<text x="411.2" y="372.2">TÍTULO:</text>
<text x="411.2" y="379.3">RESPONSÁVEL TÉCNICO:</text>
<text x="411.2" y="387.3">CLIENTE:</text>
<text x="414.5" y="395.8">DATA:</text>
<text x="457.7" y="395.8">ESCALA:</text>
<text x="555.9" y="396.2">FOLHA:</text>
</g>
</svg>
